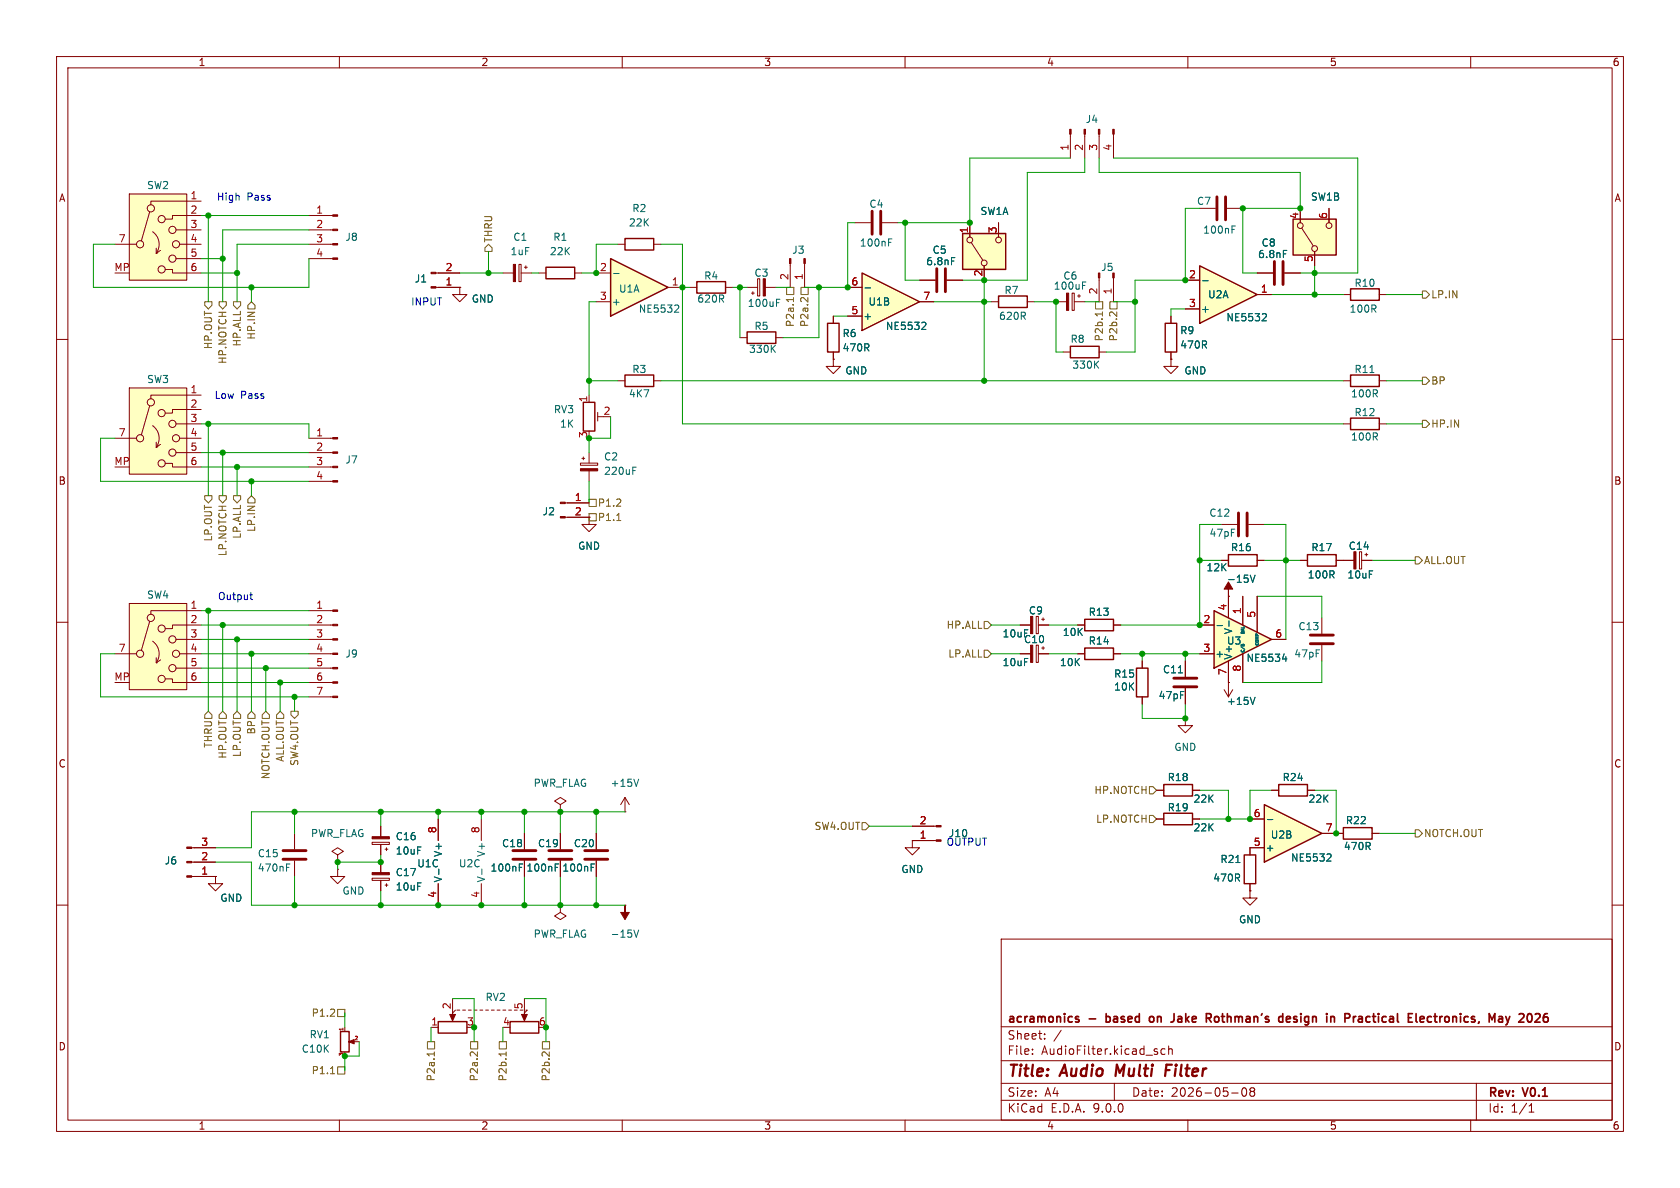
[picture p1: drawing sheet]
<svg xmlns="http://www.w3.org/2000/svg" width="297mm" height="210mm" viewBox="0 0 297 210" stroke-linecap="round" stroke-linejoin="round" font-family="sans-serif">
<g fill="none" stroke="#840000" stroke-width=".18">
<path d="M10 10h277v190h-277zM12 12h273v186h-273zM60 10v2M110 10v2M160 10v2M210 10v2M260 10v2M194.3 49.1v4.2M196.8 49.1v4.2M10 60h2M285 60h2M10 110h2"/>
<path d="M209.5 116.8v2.8M285 110h2M209.5 121.7v2.8M10 160h2M177 166h108v32h-108zM285 160h2M60 198v2M110 198v2M160 198v2M177 194.5h108M177 191.5h108M177 187.5h108"/>
<path d="M177 181.5h108M182.5 186.3v.1M182.5 185.5v.1M184.7 183.6v.1M184.7 182.8v.1M187.6 182.1l-1.3 2M197 191.5v3M204.5 185.4l.1 .1M204.5 185.9l.2 .2-.2 .3M206 185.5l-.5-.1-.3 .3v.4l.2 .2h.6M206.6 185.5l.2-.1 .4 .1v.9M206.6 184.9v1.5"/>
<path d="M210 198v2M217.7 193.2h1.2M219.7 192.4l.2-.1a.81 .81 0 0 1 .6 .6 .81 .81 0 0 1-.3 .8l-.2 .1a.81 .81 0 0 1-.3-1.4zM221.2 192.9l-.2-.2 .2-.4 .5 .1 .1 .2-.3 .3M221.2 192.9l-.2 .3v.5l.2 .1 .5-.1 .1-.2-.1-.4-.2-.2M221.2 192.9h.3M260 198v2M261 191.5v6.5M270.3 196.6h.9M270.3 195.5l.4-.4v1.5"/>
</g>
<path d="M197.5 188.2l-.3 2M206.1 189.2h.7M207.2 188.2h-1l-.2 2" fill="none" stroke="#840000" stroke-width=".4"/>
<g fill="none" stroke="#840000" stroke-width=".3">
<path d="M190.2 179.8h.5M195.6 179.2v1.5M195.7 179.7l-.1 .1M203.9 179.8l-.4-.1-.3 .3v.4l.1 .2 .4 .1 .2-.2M207.6 179.2v1.1M208.4 179.7l-.1 .1M215.2 179.7l-.4 .1-.1 .2 .1 .5 .4 .2M240.6 179.7l.2 .2v.8M251.3 179.7l.4 .1 .1 .2-.7 .2M253.1 179.8l-.5-.1-.3 .3v.4l.2 .2h.6M266.2 179.7l.4 1M266.9 179.7l-.3 1"/>
<path d="M273.3 179.2h.3M273.4 179.8l.3 .2v.4l-.3 .3M190.2 180.1l.5 .2 .1 .2-.2 .2-.5-.1M195.6 180.6l.1 .1M208.4 180.1a.29 .29 0 0 0-.2 .3 .29 .29 0 0 0 .2 .3M227.4 180.2l.7-.2v-.2l-.5-.1-.2 .2 .1 .7h.6M240.8 180.6l-.5 .1M240.8 180l-.5 .1M251.7 180.6l-.4 .1M266.6 180.7l-.2 .3-.2 .2"/>
</g>
<path d="M207.5 119.9h4.1M207.5 121.4h4.1" fill="none" stroke="#840000" stroke-width=".51"/>
<path d="M208.3 118.9h.7" fill="none" stroke="#006464" stroke-width=".18"/>
<g fill="#840000" stroke="#840000" stroke-width=".18">
<path d="M196.7 48.3h.3v.8h-.3z"/>
<path d="M194.2 48.3h.2v.8h-.2z"/>
</g>
<path d="M228.6 38.7h7.6v6.4h-7.6z" fill="#ffffc2"/>
<g fill="none" stroke="#840000" stroke-width=".18">
<path d="M212.1 36.8h2.8M216.9 36.8h2.8M229.9 36.8v2.6M234.9 36.8v2.6M230.1 40.3l2.1 3.1M232.4 44.5v2.5M188 62.2h1.2M194.3 62.2h1.3M110.5 143.5h.1M110.5 141l-.8 1.2M110.5 141l.8 1.2M110.5 141v2.5"/>
<circle cx="229.9" cy="39.9" r=".51"/>
<circle cx="235" cy="39.9" r=".51"/>
<circle cx="232.4" cy="43.9" r=".51"/>
</g>
<path d="M228.6 38.7h7.6v6.4h-7.6zM189.2 61.2h5.1v2h-5.1z" fill="none" stroke="#840000" stroke-width=".25"/>
<path d="M215.1 34.8v4.1M216.7 34.8v4.1" fill="none" stroke="#840000" stroke-width=".51"/>
<path d="M217.8 39.9h.6M217.8 40.6h.4M193.7 64.4l.5 .7M194.2 63.8l-.7 .8M112.9 137.7l-.4 1.3" fill="none" stroke="#006464" stroke-width=".18"/>
<path d="M170.2 41.3h7.6v6.3h-7.6z" fill="#ffffc2"/>
<g fill="none" stroke="#840000" stroke-width=".18">
<path d="M171.4 39.4v2.5M176.5 39.4v2.5M121.9 50.8h1.3M128.3 50.8h1.2M132.1 50.8h1.8M132.8 51.8h.5M133.1 51.6v.5M133.9 49.3h.4v3h-.4zM135.3 50.8h1.9M139.7 46.6v4.2M142.2 46.6v4.2M162.6 49.5h2.8"/>
<path d="M167.4 49.5h2.8M171.7 42.9l2 3.1M174 47v2.5M180.3 115.6h1.9M180.3 110.5h1.9M183.2 114h.4v3.1h-.4zM183.2 109h.4v3h-.4zM183.6 115.6h1.8M183.6 110.5h1.8M184.1 114.6h.6M184.1 109.5h.6M184.4 109.2v.5"/>
<path d="M184.4 114.3v.5M190.5 115.6h1.3M190.5 110.5h1.3M196.8 115.6h1.3M196.8 110.5h1.3M201.9 116.8v1.3M201.9 123.2v1.3M204.5 139.7h1.2M209.5 127v1.3h1.3l-1.3 1.2-1.2-1.2h1.2M209.5 127h.1M210.8 139.7h1.3M77.5 144.8v3.8"/>
<path d="M77.5 156.2v3.8M161.3 148.6v1.3h1.3l-1.3 1.2-1.3-1.2h1.3M161.3 148.6h.1M161.3 148.6h4.2M161.3 146.1h4.2M204.5 144.8h1.2M210.8 144.8h1.3M80 176.5v3.6M80.5 178.6l-.5 .5M80.8 178.6h.5M81.8 178.6h.5M82.8 178.6h.5"/>
<path d="M83.8 178.6h.5M84.8 178.6h.5M85.9 178.6h.5M86.9 178.6h.5M87.9 178.6h.5M88.9 178.6h.5M89.9 178.6h.5M92.7 176.5v3.6M93 178.6h.2l-.5 .5M61 181.6v.6M61 186.1v.6M62.5 184.2h1"/>
<path d="M76.2 181.6h1.3"/>
<circle cx="171.5" cy="42.4" r=".51"/>
<circle cx="174" cy="46.5" r=".51"/>
<circle cx="176.5" cy="42.4" r=".51"/>
</g>
<path d="M123.2 49.8h5.1v2h-5.1zM170.2 41.3h7.6v6.3h-7.6zM191.8 114.6h5v2h-5zM191.8 109.5h5v2h-5zM200.9 118.1h2v5.1h-2zM205.7 138.7h5.1v2h-5.1zM205.7 143.8h5.1v2h-5.1zM60.2 182.3h1.5v3.7h-1.5zM77.5 180.6h5v2h-5zM90.2 180.6h5v2h-5z" fill="none" stroke="#840000" stroke-width=".25"/>
<g fill="#840000" stroke="#840000" stroke-width=".18">
<path d="M182.2 114h.4v3.1h-.4z"/>
<path d="M182.2 109h.4v3h-.4z"/>
<path d="M79.5 179.3h1l-.5 1.2z"/>
<path d="M92.2 179.3h1l-.5 1.2z"/>
<path d="M61.6 184.2l1-.4v.7l-1-.3h.2z"/>
<path d="M165.5 148.5h.9v.2h-.9z"/>
<path d="M165.5 145.9h.9v.3h-.9z"/>
<path d="M142.1 45.7h.3v.9h-.3z"/>
<path d="M139.6 45.7h.2v.9h-.2z"/>
<path d="M134.9 49.3h.4v3h-.4z"/>
</g>
<path d="M137.3 53.5h.4M137.3 52.9h.6M168.2 45.5h.6M77.6 153.6v1" fill="none" stroke="#006464" stroke-width=".18"/>
<path d="M60.6 181.7v.4" fill="none" stroke="#a90000" stroke-width=".18"/>
<path d="M165.6 47.5v4.1M167.1 47.5v4.1" fill="none" stroke="#840000" stroke-width=".51"/>
<path d="M152.4 48.3l10.2 5-10.2 5.1z" fill="#ffffc2"/>
<path d="M132.1 58.7h5.1v2h-5.1zM146.3 57.2h2v5h-2zM152.4 48.3l10.2 5-10.2 5.1z" fill="none" stroke="#840000" stroke-width=".25"/>
<path d="M130.8 59.7h1.3M137.2 59.7h1.2M147.3 55.9v1.3M149.9 55.9h2.5M149.9 50.8h2.5M162.6 53.3h2.5M147.3 63.5v1.3h1.3l-1.3 1.2-1.3-1.2h1.3M147.3 63.5h.1M147.3 62.2v1.3" fill="none" stroke="#840000" stroke-width=".18"/>
<path d="M152.9 50.9h1M163.1 57h.5l.1 .3-.8 .9h.8M136.5 61.6l.6 .7M137.1 61l-.7 .8" fill="none" stroke="#006464" stroke-width=".18"/>
<path d="M212.1 47l10.1 5.1-10.1 5.1z" fill="#ffffc2"/>
<path d="M212.1 47l10.1 5.1-10.1 5.1zM103.1 71.1h2.1v5.1h-2.1z" fill="none" stroke="#840000" stroke-width=".25"/>
<g fill="none" stroke="#840000" stroke-width=".18">
<path d="M54.6 38.1h4.2M54.6 40.6h4.2M54.6 43.2h4.2M54.6 45.7h4.2M77.1 48.3h4.2M77.1 50.8h4.2M81.3 50.8v1.3h1.2l-1.2 1.2-1.3-1.2h1.3M81.3 50.8h.1M209.5 54.6h2.6M209.5 49.5h2.6M222.2 52.1h2.6M222.2 48.3h2.8"/>
<path d="M227.1 48.3h2.8M104.1 69.9v1.2M105.7 72.9v1.5M105.7 73.7h1M102.6 81.9h3.1v.3h-3.1zM102.9 81h.5M103.1 80.8v.5M104.1 91.4v1.3h1.3l-1.3 1.3-1.2-1.3h1.2M104.1 91.4h.1M104.1 80v1.9M104.1 83.2v1.9M54.6 108h4.2"/>
<path d="M54.6 110.5h4.2M54.6 113h4.2M54.6 115.6h4.2M54.6 118.1h4.2M54.6 120.7h4.2M54.6 123.2h4.2M33.9 154.9h4.2M33.9 152.4h4.2M33.9 149.9h4.2M38.1 154.9v1.3h1.3l-1.3 1.3-1.3-1.3h1.3M38.1 154.9h.1M52.1 147.3v2.8"/>
<path d="M52.1 152.1v2.8M59.7 151.1l1-.6-1-.6-1 .6 1 .6v1.3M59.7 152.4h.1M59.7 153.7v1.2h1.3l-1.3 1.3-1.3-1.3h1.3M59.7 153.7h.1"/>
</g>
<path d="M212.6 49.6h1M223.3 55.4l.5 .1 .1 .3-.8 .9h.8M226.9 44.3h.6M111.9 83.2h.4M111.9 82.6h.6M50.7 153.3h.4M50.7 152.7h.6" fill="none" stroke="#006464" stroke-width=".18"/>
<path d="M225.3 46.2v4.1M226.8 46.2v4.1M50 151.9h4.1M50 150.4h4.1" fill="none" stroke="#840000" stroke-width=".51"/>
<g fill="#840000" stroke="#840000" stroke-width=".18">
<path d="M58.8 107.8h.9v.3h-.9z"/>
<path d="M58.8 110.4h.9v.2h-.9z"/>
<path d="M58.8 112.9h.9v.3h-.9z"/>
<path d="M58.8 115.4h.9v.3h-.9z"/>
<path d="M58.8 118h.9v.2h-.9z"/>
<path d="M58.8 120.5h.9v.3h-.9z"/>
<path d="M58.8 123.1h.9v.2h-.9z"/>
<path d="M76.2 50.7h.9v.2h-.9z"/>
<path d="M76.2 48.1h.9v.3h-.9z"/>
<path d="M33 154.8h.9v.3h-.9z"/>
<path d="M33 152.3h.9v.2h-.9z"/>
<path d="M33 149.7h.9v.3h-.9z"/>
<path d="M58.8 38h.9v.2h-.9z"/>
<path d="M58.8 40.5h.9v.3h-.9z"/>
<path d="M58.8 43.1h.9v.2h-.9z"/>
<path d="M58.8 45.6h.9v.2h-.9z"/>
<path d="M102.6 82.9h3.1v.3h-3.1z"/>
</g>
<path d="M107.9 45.7l10.2 5.1-10.2 5.1z" fill="#ffffc2"/>
<path d="M96.5 47.2h5.1v2.1h-5.1zM107.9 45.7l10.2 5.1-10.2 5.1zM110.5 42.2h5.1v2h-5.1zM176.5 52.3h5.1v2.1h-5.1zM238.8 51.1h5v2h-5zM110.5 66.3h5.1v2h-5.1zM226.1 138.7h5v2h-5zM237.5 146.3h5.1v2h-5.1z" fill="none" stroke="#840000" stroke-width=".25"/>
<g fill="none" stroke="#840000" stroke-width=".18">
<path d="M151.1 39.4h2.8M156 39.4h2.7M189.2 23.7v4.2M191.8 23.7v4.2M194.3 23.7v4.2M196.8 23.7v4.2M88.9 48.3h1.9M91.7 46.7h.4v3.1h-.4zM92.1 48.3h1.9M92.7 47.2h.5M93 47v.5M95.2 48.3h1.3"/>
<path d="M101.6 48.3h1.3M105.4 53.3h2.5M105.4 48.3h2.5M109.2 43.2h1.3M115.6 43.2h1.2M118.1 50.8h2.5M175.3 53.3h1.2M181.6 53.3h1.3M186.7 53.3h1.8M189.5 51.8h.4v3.1h-.4zM189.9 53.3h1.9M190.5 52.3h.5"/>
<path d="M190.8 52.1v.5M237.5 52.1h1.3M243.8 52.1h1.3M109.2 67.3h1.3M115.6 67.3h1.2M207 63.5v1.3h1.3l-1.3 1.2-1.3-1.2h1.3M207 63.5h.1M99.9 88.9h4.2M99.9 91.4h4.2M237.5 99.1h1.8M240.3 97.5h.4v3.1h-.4zM240.7 99.1h1.9"/>
<path d="M241.3 98h.5M241.6 97.8v.5M224.8 139.7h1.3M231.1 139.7h1.3M65.8 148.9h3v.4h-3zM65.8 155.2h3v.4h-3zM67.3 146.1v1.8M67.3 149.3v1.8M67.3 152.4v1.9M67.3 155.6v1.9M68.1 150.1h.5M68.1 156.5h.5"/>
<path d="M68.3 149.9v.5M68.3 156.2v.5M85.1 144.8v3.8M85.1 156.2v3.8M92.7 147.3v2.8M92.7 152.1v2.8M99.1 142.2l1-.6-1-.6-1.1 .6 1.1 .6v1.3M99.1 143.5h.1M99.1 147.3v2.8M99.1 152.1v2.8M105.4 147.3v2.8M105.4 152.1v2.8"/>
<path d="M221 157.5v1.3h1.2l-1.2 1.2-1.3-1.2h1.3M221 157.5h.1M236.2 147.3h1.3M242.6 147.3h1.2M99.1 160v1.3l1 .6-1 .7-1.1-.7 1.1-.6M99.1 160h.1M110.5 160h.1"/>
</g>
<g fill="none" stroke="#006464" stroke-width=".18">
<path d="M108.5 48.4h.9M119.5 53.9l.4 .1 .1 .3-.8 .9h.8M157.1 42.8h.4M157.1 42.2h.6M191.4 50.5h.4M191.4 49.9h.6M85.2 153.6v1M91.8 153.3h.4M91.8 152.7h.6M98.2 153.3h.4M98.2 152.7h.6M104.5 153.3h.4"/>
<path d="M104.5 152.7h.6M112.1 164.4l.4 1.3 .4-1.3"/>
</g>
<g fill="#840000" stroke="#840000" stroke-width=".18">
<path d="M110.5 160v1.3h.8l-.8 1.3-.8-1.3h.8z"/>
<path d="M99.1 88.8h.8v.2h-.8z"/>
<path d="M99.1 91.3h.8v.3h-.8z"/>
<path d="M90.8 46.7h.3v3.1h-.3z"/>
<path d="M188.5 51.8h.4v3.1h-.4z"/>
<path d="M189.1 22.9h.3v.8h-.3z"/>
<path d="M191.6 22.9h.3v.8h-.3z"/>
<path d="M194.2 22.9h.2v.8h-.2z"/>
<path d="M196.7 22.9h.3v.8h-.3z"/>
<path d="M65.8 147.9h3v.4h-3z"/>
<path d="M65.8 154.3h3v.3h-3z"/>
<path d="M239.3 97.5h.4v3.1h-.4z"/>
</g>
<path d="M154.2 37.3v4.1M155.7 37.3v4.1M90.7 151.9h4M90.7 150.4h4M97 151.9h4.1M97 150.4h4.1M103.4 151.9h4M103.4 150.4h4" fill="none" stroke="#840000" stroke-width=".51"/>
<path d="M22.9 106.7h10.1v15.2h-10.1z" fill="#ffffc2"/>
<g fill="none" stroke="#840000" stroke-width=".18">
<path d="M20.3 115.6h3.8M22.9 106.7h10.1v15.2h-10.1zM26.5 109.8l-1.5 5.2M27 113.3a2.73 2.73 0 0 1 .6 3.9M27.6 117.2h.1M27.6 116.3v.9M28.4 116.6l-.8 .6M31.1 113h4.5M31.1 118.1h4.5M31.7 115.6h3.9M35.6 108h-8.9v.6M35.6 110.5h-5.1v.6h-1.3"/>
<path d="M29.2 120h1.3v.7h5.1"/>
<circle cx="24.8" cy="115.6" r=".63"/>
<circle cx="26.7" cy="109.2" r=".63"/>
<circle cx="28.6" cy="111.1" r=".63"/>
<circle cx="30.5" cy="118.1" r=".63"/>
<circle cx="30.5" cy="113" r=".63"/>
<circle cx="31.1" cy="115.6" r=".63"/>
<circle cx="28.6" cy="120" r=".63"/>
</g>
<path d="M22.9 34.3h10.1v15.2h-10.1z" fill="#ffffc2"/>
<g fill="none" stroke="#840000" stroke-width=".18">
<path d="M22.9 34.3h10.1v15.2h-10.1zM26.5 37.4l-1.5 5.2M35.6 35.6h-8.9v.6M35.6 38.1h-5.1v.6h-1.3M20.3 43.2h3.8M27 41a2.73 2.73 0 0 1 .6 3.8M27.6 44.8h.1M27.6 43.9v.9M28.4 44.3l-.8 .5M29.2 47.6h1.3v.7h5.1M31.1 40.6h4.5M31.1 45.7h4.5"/>
<path d="M31.7 43.2h3.9"/>
<circle cx="26.7" cy="36.8" r=".63"/>
<circle cx="28.6" cy="38.7" r=".63"/>
<circle cx="24.8" cy="43.2" r=".63"/>
<circle cx="28.6" cy="47.6" r=".63"/>
<circle cx="30.5" cy="45.7" r=".63"/>
<circle cx="30.5" cy="40.6" r=".63"/>
<circle cx="31.1" cy="43.2" r=".63"/>
</g>
<path d="M223.5 142.2l10.2 5.1-10.2 5.1z" fill="#ffffc2"/>
<path d="M238.8 73.9h5v2h-5zM231.1 98h5.1v2.1h-5.1zM223.5 142.2l10.2 5.1-10.2 5.1z" fill="none" stroke="#840000" stroke-width=".25"/>
<path d="M237.5 74.9h1.3M243.8 74.9h1.3M229.9 99.1h1.2M236.2 99.1h1.3M221 149.9h2.5M221 144.8h2.5M233.7 147.3h2.5" fill="none" stroke="#840000" stroke-width=".18"/>
<path d="M224 144.9h1M234.8 150.9l.4 .1 .1 .3-.8 .9h.8" fill="none" stroke="#006464" stroke-width=".18"/>
<path d="M22.9 68.6h10.1v15.2h-10.1z" fill="#ffffc2"/>
<g fill="none" stroke="#840000" stroke-width=".18">
<path d="M20.3 77.5h3.8M22.9 68.6h10.1v15.2h-10.1zM26.5 71.7l-1.5 5.2M27 75.2a2.73 2.73 0 0 1 .6 3.9M27.6 79.1h.1M27.6 78.2v.9M28.4 78.5l-.8 .6M31.1 74.9h4.5M31.7 77.5h3.9M35.6 69.9h-8.9v.6M35.6 72.4h-5.1v.6h-1.3M29.2 81.9h1.3v.7h5.1"/>
<path d="M31.1 80h4.5M217.2 105.4h.1"/>
<circle cx="24.8" cy="77.5" r=".63"/>
<circle cx="26.7" cy="71.1" r=".63"/>
<circle cx="28.6" cy="73" r=".63"/>
<circle cx="30.5" cy="74.9" r=".63"/>
<circle cx="31.1" cy="77.5" r=".63"/>
<circle cx="28.6" cy="81.9" r=".63"/>
<circle cx="30.5" cy="80" r=".63"/>
</g>
<path d="M217.2 102.9l.7 1.2h-.7v1.3v-1.3h-.8z" fill="#840000" stroke="#840000" stroke-width=".18"/>
<path d="M221 101.7l.5 1.2 .4-1.2" fill="none" stroke="#006464" stroke-width=".18"/>
<path d="M214.6 108l10.2 5-10.2 5.1z" fill="#ffffc2"/>
<path d="M206 57.2h2v5h-2zM238.8 66.3h5v2h-5zM217.2 98h5v2.1h-5zM214.6 108l10.2 5-10.2 5.1zM220 151.1h2v5.1h-2z" fill="none" stroke="#840000" stroke-width=".25"/>
<g fill="none" stroke="#840000" stroke-width=".18">
<path d="M171.4 39.4v2.5M176.5 39.4v2.5M229.9 36.8v2.6M234.9 36.8v2.6M77.5 48.3h3.8M77.5 50.8h3.8M81.3 50.8h.1M147.3 55.9v1.3M149.9 55.9h2.5M149.9 50.8h2.5M162.6 49.5h2.8M162.6 53.3h2.5"/>
<path d="M167.4 49.5h2.8M174 47v2.5M207 55.9v1.3M209.5 54.6h2.6M209.5 49.5h2.6M222.2 48.3h2.8M222.2 52.1h2.6M227.1 48.3h2.8M232.4 44.5v2.5M54.6 77.5h4.2M147.3 63.5h.1M147.3 62.2v1.3"/>
<path d="M207 63.5h.1M207 62.2v1.3M237.5 67.3h1.3M243.8 67.3h1.3M54.6 80h4.2M54.6 82.6h4.2M54.6 85.1h4.2M100.3 88.9h3.8M100.3 91.4h3.8M104.1 91.4h.1M215.9 99.1h1.3M215.9 92.7h2.8"/>
<path d="M220.7 92.7h2.8M222.2 99.1h1.3M229.9 99.1h1.2M236.2 99.1h3.1M240.7 99.1h1.9M180.3 115.6h1.9M180.3 110.5h1.9M183.6 115.6h1.8M183.6 110.5h1.8M190.5 115.6h1.3M190.5 110.5h1.3M196.8 115.6h1.3"/>
<path d="M196.8 110.5h1.3M201.9 116.8v1.3M209.5 116.8v2.8M212.1 115.6h2.5M212.1 110.5h2.5M217.2 105.4h.1M217.2 105.4v3.8M217.2 116.8v6.4M219.7 105.4v5.1M219.7 115.6v5.1M222.2 105.4v6.4M224.8 113h2.5"/>
<path d="M233.7 109.2v2.8M233.7 114v2.8M201.9 123.2v1.3M204.5 139.7h1.2M209.5 121.7v2.8M210.8 139.7h1.3M216.4 121.9l.8 1.3M217.2 120.7h.1M217.9 121.9l-.7 1.3M224.8 139.7h1.3M231.1 139.7h1.3M34.3 149.9h3.8"/>
<path d="M34.3 154.9h3.8M34.3 152.4h3.8M38.1 154.9h.1M67.3 146.1v1.8M67.3 149.3v1.8M67.3 152.4v1.9M67.3 155.6v1.9M77.5 144.8v3.8M77.5 156.2v3.8M92.7 147.3v2.8M92.7 152.1v2.8M99.1 147.3v2.8"/>
<path d="M99.1 152.1v2.8M105.4 147.3v2.8M105.4 152.1v2.8M161.3 148.6h.1M161.3 148.6h3.8M161.3 146.1h3.8M204.5 144.8h1.2M210.8 144.8h1.3M221 157.5h.1M221 156.2v1.3M221 144.8h2.5M223.5 149.9h-2.5v1.2"/>
<path d="M233.7 147.3h3.8M242.6 147.3h1.2"/>
</g>
<g fill="none" stroke="#006464" stroke-width=".18">
<path d="M152.9 50.9h1M163.1 57h.5l.1 .3-.8 .9h.8M168.2 45.5h.6M212.6 49.6h1M223.3 55.4l.5 .1 .1 .3-.8 .9h.8M226.9 44.3h.6M242.2 65.9h.7M208.3 118.9h.7M215.2 110.6h.9M217.3 109.7v1M219.4 114.4l.7 .4M219.4 111h.5"/>
<path d="M219.5 111.7l-.1 .3h.5M219.6 113.9l.1 .1M219.7 114l.2-.1v.3M219.7 114v.2M219.9 111.2l-.5 .1 .5 .2M221 101.7l.5 1.2 .4-1.2M226.7 116.5h.8M227.3 116.1v.8M221.9 123.3l-.4 1.2M77.6 153.6v1M91.8 153.3h.4M91.8 152.7h.6"/>
<path d="M98.2 153.3h.4M98.2 152.7h.6M104.5 153.3h.4M104.5 152.7h.6M218.5 152.5h.7M224 144.9h1M234.8 150.9l.4 .1 .1 .3-.8 .9h.8"/>
</g>
<g fill="#840000" stroke="#840000" stroke-width=".18">
<path d="M58.8 77.3h.9v.3h-.9z"/>
<path d="M58.8 79.9h.9v.2h-.9z"/>
<path d="M58.8 82.4h.9v.3h-.9z"/>
<path d="M58.8 85h.9v.2h-.9z"/>
</g>
<path d="M218.9 90.7v4M220.5 90.7v4M231.6 113.8h4.1M231.6 112.3h4.1" fill="none" stroke="#840000" stroke-width=".51"/>
<g fill="none" stroke="#725600" stroke-width=".18">
<path d="M36.2 53.3h1.3v.7l-.7 .6-.6-.6zM38.7 53.3h1.3v.7l-.6 .6-.7-.6zM41.3 53.3h1.2v.7l-.6 .6-.6-.6zM44.4 53.3l.7 .7v.6h-1.3v-.6zM85.7 43.8l.7-.6 .6 .6v.7h-1.3zM139.1 50.8h1.2v1.3h-1.2zM140.3 52.6v.7M140.3 53h-1.3l.2 .1M141.6 50.8h1.3v1.3h-1.3zM142.8 52.6v.8l-.7-.7-.3-.1-.3 .2M193.7 53.3h1.2v1.3h-1.2zM194.9 55.1v.8"/>
<path d="M194.9 55.5h-1.3l.2 .1M196.2 53.3h1.3v1.3h-1.3zM197.4 55.1v.8l-.7-.7-.3-.1-.2 .3M251.5 51.4h.6l.6 .7-.6 .6h-.6zM251.5 66.7h.6l.6 .6-.6 .6h-.6zM251.5 74.3h.6l.6 .6-.6 .7h-.6zM36.2 87.6h1.3v.7l-.7 .6-.6-.6zM38.7 87.6h1.3v.7l-.6 .6-.7-.6zM41.3 87.6h1.2v.7l-.6 .6-.6-.6zM44.4 87.6l.7 .7v.6h-1.3v-.6zM104.1 90.8h1.3v1.3h-1.3zM104.1 88.3h1.3v1.2h-1.3z"/>
<path d="M109 92h.8M250.2 98.4h.6l.7 .7-.7 .6h-.6zM174 109.9h.6l.7 .6-.7 .6h-.6zM174 114.9h.6l.7 .7-.7 .6h-.6zM36.8 125.7l.7 .7v.6h-1.3v-.6zM39.4 125.7l.6 .7v.6h-1.3v-.6zM41.9 125.7l.6 .7v.6h-1.2v-.6zM44.4 125.7l.7 .7v.6h-1.3v-.6zM47 125.7l.6 .7v.6h-1.2v-.6zM49.5 125.7l.7 .7v.6h-1.3v-.6zM51.4 125.7h1.3v.7l-.6 .6-.7-.6zM203.2 139.1h.6l.7 .6-.7 .6h-.6z"/>
<path d="M152.4 145.4h.6l.7 .7-.7 .6h-.6zM203.2 144.1h.6l.7 .7-.7 .6h-.6zM250.2 146.7h.6l.7 .6-.7 .7h-.6zM59.7 178.4h1.3v1.3h-1.3zM58.4 189.8h.8M59.7 188.6h1.3v1.3h-1.3zM75.6 184.2h1.2v1.2h-1.2zM76.8 186v.7M76.8 186.3h-1.3l.2 .1M83.2 184.2h1.3v1.2h-1.3zM84.4 186v.7l-.7-.7h-.3l-.3 .2M88.3 184.2h1.2v1.2h-1.2z"/>
<path d="M89.5 186.3h-1.3l.2 .1M89.5 186v.7M95.9 184.2h1.3v1.2h-1.3zM97.1 186v.7l-.7-.7h-.3l-.3 .2"/>
</g>
<g fill="none" stroke="#009600" stroke-width=".18">
<path d="M35.6 38.1h19M36.8 38.1v15.2M151.1 39.4h-1.2v11.4h-7.7M160 39.4v10.1h2.6M189.2 27.9h-17.8v11.5h-12.7M191.8 27.9v2.6h-10.2v19h-11.4M194.3 27.9v2.6h35.6v6.3h-10.2v11.5h2.5M196.8 27.9h43.2v20.4h-10.1M212.1 36.8h-2.6v12.7h-8.8v12.7h-5.1M20.3 43.2h-3.8v7.6h38.1v-5.1M35.6 48.3h6.3M35.6 45.7h3.8"/>
<path d="M44.4 50.8v2.5M54.6 43.2h-12.7v10.1M54.6 40.6h-15.2v12.7M81.3 48.3h7.6M86.4 44.5v3.8M94 48.3h1.2M105.4 53.3h-1.3v16.6M109.2 43.2h-3.8v5.1h-2.5M116.8 43.2h3.8v31.7h116.9M120.6 50.8h1.3M129.5 50.8h2.6M130.8 50.8v8.9"/>
<path d="M137.2 50.8h2.5M144.8 50.8v8.9h-6.4M147.3 55.9h2.6M165.1 53.3h10.2M174 49.5v17.8M182.9 53.3h3.8v8.9h1.3M191.8 53.3h2.5M196.8 53.3h3.9M209.5 54.6h-2.5v1.3M224.8 52.1h12.7M232.4 47v5.1M245.1 52.1h6.4"/>
<path d="M20.3 77.5h-2.5v7.6h36.8M35.6 74.9h19v2.6M36.8 74.9v12.7M104.1 67.3h5.1M107.9 73.7v3.8h-3.8v2.5M116.8 67.3h120.7M245.1 74.9h6.4M245.1 67.3h6.4M35.6 82.6h19M35.6 80h19M39.4 80v7.6M41.9 82.6v5"/>
<path d="M44.4 85.1v2.5M104.1 85.1v3.8M212.1 99.1h3.8M215.9 92.7h-3.8v17.8h-14M223.5 92.7h3.8v20.3M223.5 99.1h6.4M242.6 99.1h7.6M20.3 115.6h-2.5v7.6h36.8M35.6 118.1h19M35.6 115.6h19M35.6 110.5h19M35.6 108h19"/>
<path d="M35.6 113h19M36.8 108v17.7M39.4 110.5v15.2M41.9 113v12.7M44.4 115.6v10.1M47 118.1v7.6M175.3 115.6h5M175.3 110.5h5M185.4 115.6h5.1M185.4 110.5h5.1M198.1 115.6h14M201.9 115.6v1.2"/>
<path d="M209.5 115.6v1.2M222.2 105.4h11.5v3.8M233.7 116.8v3.9h-14M35.6 120.7h19M49.5 120.7v5M52.1 123.2v2.5M201.9 124.5v2.5h7.6v-2.5M212.1 139.7h5.1v5.1M224.8 139.7h-3.8v5.1h-8.9M232.4 139.7h3.8v7.6M38.1 152.4h6.3v7.6h66.1M52.1 143.5v3.8"/>
<path d="M52.1 154.9v5.1M67.3 143.5v2.6M67.3 151.1v1.3h-7.6v1.3M67.3 157.5v2.5M77.5 143.5v1.3M85.1 143.5v1.3M92.7 143.5v3.8M92.7 154.9v5.1M99.1 143.5v3.8M99.1 154.9v5.1M105.4 143.5v3.8M105.4 154.9v5.1"/>
<path d="M110.5 143.5h-66.1v6.4h-6.3M153.7 146.1h7.6M243.8 147.3h6.4M61 179.1v2.5M80 176.5h3.8v7.7M92.7 176.5h3.8v7.7M63.5 184.2v2.5h-2.5v2.5M76.2 181.6v2.6M88.9 181.6v2.6"/>
</g>
<path d="M44.2 105.1h.4M44.3 104.7v1.1l.3 .2" fill="none" stroke="#0000c2" stroke-width=".18"/>
<g fill="#009600" stroke="#009600" stroke-width=".18">
<circle cx="217.2" cy="144.8" r=".46"/>
<circle cx="221" cy="144.8" r=".46"/>
<circle cx="236.2" cy="147.3" r=".46"/>
<circle cx="227.3" cy="99.1" r=".46"/>
<circle cx="209.5" cy="49.5" r=".46"/>
<circle cx="232.4" cy="48.3" r=".46"/>
<circle cx="232.4" cy="52.1" r=".46"/>
<circle cx="130.8" cy="50.8" r=".46"/>
<circle cx="144.8" cy="50.8" r=".46"/>
<circle cx="149.9" cy="50.8" r=".46"/>
<circle cx="120.6" cy="50.8" r=".46"/>
<circle cx="209.5" cy="127" r=".46"/>
<circle cx="209.5" cy="115.6" r=".46"/>
<circle cx="201.9" cy="115.6" r=".46"/>
<circle cx="212.1" cy="99.1" r=".46"/>
<circle cx="212.1" cy="110.5" r=".46"/>
<circle cx="174" cy="49.5" r=".46"/>
<circle cx="229.9" cy="36.8" r=".46"/>
<circle cx="219.7" cy="36.8" r=".46"/>
<circle cx="200.7" cy="53.3" r=".46"/>
<circle cx="174" cy="67.3" r=".46"/>
<circle cx="171.4" cy="39.4" r=".46"/>
<circle cx="160" cy="39.4" r=".46"/>
<circle cx="186.7" cy="53.3" r=".46"/>
<circle cx="174" cy="53.3" r=".46"/>
<circle cx="104.1" cy="67.3" r=".46"/>
<circle cx="105.4" cy="48.3" r=".46"/>
<circle cx="104.1" cy="77.5" r=".46"/>
<circle cx="39.4" cy="45.7" r=".46"/>
<circle cx="41.9" cy="48.3" r=".46"/>
<circle cx="86.4" cy="48.3" r=".46"/>
<circle cx="44.4" cy="50.8" r=".46"/>
<circle cx="36.8" cy="38.1" r=".46"/>
<circle cx="52.1" cy="160" r=".46"/>
<circle cx="67.3" cy="152.4" r=".46"/>
<circle cx="67.3" cy="143.5" r=".46"/>
<circle cx="52.1" cy="143.5" r=".46"/>
<circle cx="59.7" cy="152.4" r=".46"/>
<circle cx="105.4" cy="160" r=".46"/>
<circle cx="92.7" cy="143.5" r=".46"/>
<circle cx="85.1" cy="143.5" r=".46"/>
<circle cx="77.5" cy="143.5" r=".46"/>
<circle cx="99.1" cy="160" r=".46"/>
<circle cx="92.7" cy="160" r=".46"/>
<circle cx="99.1" cy="143.5" r=".46"/>
<circle cx="77.5" cy="160" r=".46"/>
<circle cx="67.3" cy="160" r=".46"/>
<circle cx="105.4" cy="143.5" r=".46"/>
<circle cx="85.1" cy="160" r=".46"/>
<circle cx="96.5" cy="181.6" r=".46"/>
<circle cx="83.8" cy="181.6" r=".46"/>
<circle cx="61" cy="186.7" r=".46"/>
<circle cx="47" cy="118.1" r=".46"/>
<circle cx="49.5" cy="120.7" r=".46"/>
<circle cx="36.8" cy="108" r=".46"/>
<circle cx="41.9" cy="113" r=".46"/>
<circle cx="39.4" cy="110.5" r=".46"/>
<circle cx="44.4" cy="115.6" r=".46"/>
<circle cx="52.1" cy="123.2" r=".46"/>
<circle cx="39.4" cy="80" r=".46"/>
<circle cx="41.9" cy="82.6" r=".46"/>
<circle cx="44.4" cy="85.1" r=".46"/>
<circle cx="36.8" cy="74.9" r=".46"/>
</g>
<g font-size="2.8" fill="#840000">
<text x="178" y="190.9">Title:</text>
<text x="187.7" y="190.9">Audio</text>
<text x="198.1" y="190.9">Multi</text>
<text x="207.6" y="190.9">Filter</text>
</g>
<g font-size="2.1" fill="#840000">
<text x="178" y="184">Sheet:</text>
<text x="178" y="181.2">acramonics</text>
<text x="192.6" y="181.2">-</text>
<text x="196.2" y="181.2">based</text>
<text x="204.5" y="181.2">on</text>
<text x="209" y="181.2">Jake</text>
<text x="215.7" y="181.2">Rothman's</text>
<text x="229.2" y="181.2">design</text>
<text x="238.2" y="181.2">in</text>
<text x="242" y="181.2">Practical</text>
<text x="253.8" y="181.2">Electronics,</text>
<text x="268.7" y="181.2">May</text>
<text x="178" y="186.7">File:</text>
<text x="184.1" y="186.7">AudioFilter.kicad_sch</text>
<text x="178" y="196.9">KiCad</text>
<text x="178" y="194.1">Size:</text>
<text x="184.7" y="194.1">A4</text>
<text x="185.7" y="196.9">E.D.A.</text>
<text x="193.3" y="196.9">9.0.0</text>
<text x="200" y="194.1">Date:</text>
<text x="207" y="194.1">2026-05-08</text>
<text x="263" y="194.3">Rev:</text>
<text x="263" y="196.9">Id:</text>
<text x="267.1" y="196.9">1/1</text>
<text x="269.4" y="194.3">V0.1</text>
</g>
<g font-size="1.8" fill="#840000">
<text x="35" y="11.9">1</text>
<text x="85" y="11.9">2</text>
<text x="135" y="11.9">3</text>
<text x="185" y="11.9">4</text>
<text x="235" y="11.9">5</text>
<text x="285" y="11.9">6</text>
<text x="10.3" y="35.9">A</text>
<text x="285.3" y="35.9">A</text>
<text x="10.3" y="85.9">B</text>
<text x="285.3" y="85.9">B</text>
<text x="10.3" y="135.9">C</text>
<text x="285.3" y="135.9">C</text>
<text x="10.3" y="185.9">D</text>
<text x="285.3" y="185.9">D</text>
<text x="35" y="199.9">1</text>
<text x="85" y="199.9">2</text>
<text x="135" y="199.9">3</text>
<text x="185" y="199.9">4</text>
<text x="235" y="199.9">5</text>
<text x="285" y="199.9">6</text>
</g>
<g font-size="1.8" fill="#006464">
<text x="191.8" y="21.9">J4</text>
<text x="25.9" y="33.6">SW2</text>
<text x="231.7" y="35.7">SW1B</text>
<text x="111.1" y="40.2">22K</text>
<text x="111.7" y="37.7">R2</text>
<text x="153.6" y="36.9">C4</text>
<text x="173.2" y="38.2">SW1A</text>
<text x="211.5" y="36.4">C7</text>
<text x="212.6" y="41.5">100nF</text>
<text x="61" y="42.8">J8</text>
<text x="90.2" y="45.3">1uF</text>
<text x="90.6" y="42.8">C1</text>
<text x="97.1" y="45.3">22K</text>
<text x="97.7" y="42.8">R1</text>
<text x="140" y="45.1">J3</text>
<text x="151.9" y="43.8">100nF</text>
<text x="163.6" y="47.1">6.8nF</text>
<text x="164.8" y="45.1">C5</text>
<text x="222.3" y="45.8">6.8nF</text>
<text x="222.9" y="43.8">C8</text>
<text x="73.2" y="50.1">J1</text>
<text x="83.3" y="53.7">GND</text>
<text x="109.3" y="51.9">U1A</text>
<text x="123.2" y="53.7">620R</text>
<text x="124.4" y="49.6">R4</text>
<text x="133.3" y="49.1">C3</text>
<text x="177.5" y="52.2">R7</text>
<text x="186.2" y="51.4">100uF</text>
<text x="187.9" y="49.6">C6</text>
<text x="194.6" y="48.1">J5</text>
<text x="213.5" y="52.9">U2A</text>
<text x="239.4" y="50.9">R10</text>
<text x="108.1" y="54.2">+</text>
<text x="112.8" y="55.5">NE5532</text>
<text x="132.1" y="54.5">100uF</text>
<text x="133.3" y="58.5">R5</text>
<text x="148.9" y="59.8">R6</text>
<text x="152.5" y="56.7">+</text>
<text x="153.4" y="54.2">U1B</text>
<text x="156.5" y="58.5">NE5532</text>
<text x="176.5" y="56.7">620R</text>
<text x="208.5" y="59.3">R9</text>
<text x="212.2" y="55.5">+</text>
<text x="216.7" y="57">NE5532</text>
<text x="238.5" y="55.5">100R</text>
<text x="132.3" y="62.6">330K</text>
<text x="148.9" y="62.3">470R</text>
<text x="189.2" y="60.8">R8</text>
<text x="189.5" y="65.4">330K</text>
<text x="208.5" y="61.8">470R</text>
<text x="25.9" y="67.9">SW3</text>
<text x="111.1" y="70.5">4K7</text>
<text x="111.7" y="66.1">R3</text>
<text x="149.3" y="66.4">GND</text>
<text x="209.3" y="66.4">GND</text>
<text x="238.7" y="70.5">100R</text>
<text x="239.4" y="66.1">R11</text>
<text x="97.8" y="73.3">RV3</text>
<text x="98.9" y="75.8">1K</text>
<text x="239.4" y="73.8">R12</text>
<text x="61" y="82.1">J7</text>
<text x="106.7" y="81.6">C2</text>
<text x="238.7" y="78.1">100R</text>
<text x="106.7" y="84.1">220uF</text>
<text x="95.8" y="91.3">J2</text>
<text x="213.7" y="91.5">C12</text>
<text x="213.7" y="95.1">47pF</text>
<text x="102.1" y="97.4">GND</text>
<text x="213.2" y="101.2">12K</text>
<text x="217.5" y="97.6">R16</text>
<text x="231.7" y="97.6">R17</text>
<text x="238.3" y="97.4">C14</text>
<text x="25.9" y="106">SW4</text>
<text x="216.8" y="103.2">-15V</text>
<text x="231.1" y="102.5">100R</text>
<text x="238.1" y="102.5">10uF</text>
<text x="177.1" y="112.9">10uF</text>
<text x="180.9" y="113.9">C10</text>
<text x="181.8" y="108.8">C9</text>
<text x="187.8" y="112.6">10K</text>
<text x="192.4" y="109.1">R13</text>
<text x="218" y="112.2" transform="rotate(-90 218 112.2)">V-</text>
<text x="229.4" y="111.6">C13</text>
<text x="61" y="116.4">J9</text>
<text x="177.1" y="118">10uF</text>
<text x="187.3" y="118">10K</text>
<text x="192.4" y="114.1">R14</text>
<text x="196.9" y="120">R15</text>
<text x="205.5" y="119.2">C11</text>
<text x="214.8" y="116.4">+</text>
<text x="216.8" y="114.1">U3</text>
<text x="218" y="116.7" transform="rotate(-90 218 116.7)">V+</text>
<text x="220.3" y="117.2">NE5534</text>
<text x="228.7" y="116.4">47pF</text>
<text x="196.9" y="122.3">10K</text>
<text x="204.7" y="123.8">47pF</text>
<text x="216.8" y="124.8">+15V</text>
<text x="207.5" y="132.9">GND</text>
<text x="94.2" y="139.3">PWR_FLAG</text>
<text x="107.8" y="139.3">+15V</text>
<text x="206.3" y="143.6">R19</text>
<text x="206.3" y="138.3">R18</text>
<text x="210.9" y="142.1">22K</text>
<text x="226.7" y="138.3">R24</text>
<text x="231.2" y="142.1">22K</text>
<text x="54.9" y="148.2">PWR_FLAG</text>
<text x="69.9" y="148.7">C16</text>
<text x="88.7" y="150">C18</text>
<text x="95" y="150">C19</text>
<text x="101.4" y="150">C20</text>
<text x="167.6" y="148.2">J10</text>
<text x="210.9" y="147.2">22K</text>
<text x="224.6" y="148.4">U2B</text>
<text x="237.8" y="145.9">R22</text>
<text x="29" y="153">J6</text>
<text x="45.5" y="154.3">470nF</text>
<text x="45.5" y="151.7">C15</text>
<text x="69.9" y="151.3">10uF</text>
<text x="69.9" y="155.1">C17</text>
<text x="73.7" y="153.5">U1C</text>
<text x="78.3" y="151.6" transform="rotate(-90 78.3 151.6)">V+</text>
<text x="81" y="153.5">U2C</text>
<text x="86" y="151.6" transform="rotate(-90 86 151.6)">V+</text>
<text x="86.6" y="154.3">100nF</text>
<text x="93" y="154.3">100nF</text>
<text x="99.3" y="154.3">100nF</text>
<text x="159.3" y="154.5">GND</text>
<text x="215.7" y="152.8">R21</text>
<text x="223.6" y="150.7">+</text>
<text x="228.1" y="152.5">NE5532</text>
<text x="237.5" y="150.5">470R</text>
<text x="38.9" y="159.6">GND</text>
<text x="60.4" y="158.3">GND</text>
<text x="69.9" y="157.6">10uF</text>
<text x="78.3" y="156.1" transform="rotate(-90 78.3 156.1)">V-</text>
<text x="86" y="156.1" transform="rotate(-90 86 156.1)">V-</text>
<text x="214.4" y="156.1">470R</text>
<text x="94.2" y="166">PWR_FLAG</text>
<text x="107.8" y="166">-15V</text>
<text x="218.9" y="163.4">GND</text>
<text x="85.7" y="177.1">RV2</text>
<text x="54.6" y="183.7">RV1</text>
<text x="53.2" y="186.3">C10K</text>
</g>
<g font-size="1.8" fill="#a90000">
<text x="189" y="26.7" transform="rotate(-90 189 26.7)">1</text>
<text x="191.5" y="26.7" transform="rotate(-90 191.5 26.7)">2</text>
<text x="194.1" y="26.7" transform="rotate(-90 194.1 26.7)">3</text>
<text x="196.6" y="26.7" transform="rotate(-90 196.6 26.7)">4</text>
<text x="33.6" y="35.3">1</text>
<text x="33.6" y="37.8">2</text>
<text x="33.6" y="40.4">3</text>
<text x="55.8" y="37.8">1</text>
<text x="55.8" y="40.4">2</text>
<text x="171.2" y="41.3" transform="rotate(-90 171.2 41.3)">1</text>
<text x="176.3" y="41.3" transform="rotate(-90 176.3 41.3)">3</text>
<text x="229.6" y="38.8" transform="rotate(-90 229.6 38.8)">4</text>
<text x="234.7" y="38.8" transform="rotate(-90 234.7 38.8)">6</text>
<text x="20.9" y="42.9">7</text>
<text x="33.6" y="42.9">4</text>
<text x="33.6" y="45.5">5</text>
<text x="55.8" y="42.9">3</text>
<text x="55.8" y="45.5">4</text>
<text x="232.2" y="46.4" transform="rotate(-90 232.2 46.4)">5</text>
<text x="20.1" y="48">MP</text>
<text x="33.6" y="48">6</text>
<text x="78.7" y="50.5">1</text>
<text x="78.7" y="48">2</text>
<text x="106" y="53.1">3</text>
<text x="106" y="48">2</text>
<text x="118.7" y="50.5">1</text>
<text x="139.4" y="49.6" transform="rotate(-90 139.4 49.6)">2</text>
<text x="142" y="49.6" transform="rotate(-90 142 49.6)">1</text>
<text x="150.4" y="50.5">6</text>
<text x="163.1" y="53.1">7</text>
<text x="173.7" y="49" transform="rotate(-90 173.7 49)">2</text>
<text x="194.1" y="52.1" transform="rotate(-90 194.1 52.1)">2</text>
<text x="196.6" y="52.1" transform="rotate(-90 196.6 52.1)">1</text>
<text x="210.1" y="49.3">2</text>
<text x="222.8" y="51.8">1</text>
<text x="150.4" y="55.6">5</text>
<text x="210.1" y="54.4">3</text>
<text x="33.6" y="69.6">1</text>
<text x="103.9" y="71.2" transform="rotate(-90 103.9 71.2)">1</text>
<text x="20.9" y="77.2">7</text>
<text x="33.6" y="72.1">2</text>
<text x="33.6" y="74.7">3</text>
<text x="33.6" y="77.2">4</text>
<text x="55.8" y="77.2">1</text>
<text x="103.9" y="77.5" transform="rotate(-90 103.9 77.5)">3</text>
<text x="106.6" y="73.4">2</text>
<text x="20.1" y="82.3">MP</text>
<text x="33.6" y="79.8">5</text>
<text x="33.6" y="82.3">6</text>
<text x="55.8" y="79.8">2</text>
<text x="55.8" y="82.3">3</text>
<text x="55.8" y="84.8">4</text>
<text x="101.5" y="88.6">1</text>
<text x="101.5" y="91.2">2</text>
<text x="33.6" y="107.7">1</text>
<text x="55.8" y="107.7">1</text>
<text x="33.6" y="110.2">2</text>
<text x="33.6" y="112.8">3</text>
<text x="55.8" y="110.2">2</text>
<text x="55.8" y="112.8">3</text>
<text x="212.7" y="110.2">2</text>
<text x="216.9" y="108" transform="rotate(-90 216.9 108)">4</text>
<text x="219.5" y="108.7" transform="rotate(-90 219.5 108.7)">1</text>
<text x="222" y="109.3" transform="rotate(-90 222 109.3)">5</text>
<text x="225.4" y="112.8">6</text>
<text x="20.9" y="115.3">7</text>
<text x="33.6" y="115.3">4</text>
<text x="33.6" y="117.9">5</text>
<text x="55.8" y="115.3">4</text>
<text x="55.8" y="117.9">5</text>
<text x="212.7" y="115.3">3</text>
<text x="216.9" y="119.5" transform="rotate(-90 216.9 119.5)">7</text>
<text x="219.5" y="118.8" transform="rotate(-90 219.5 118.8)">8</text>
<text x="20.1" y="120.4">MP</text>
<text x="33.6" y="120.4">6</text>
<text x="55.8" y="120.4">6</text>
<text x="55.8" y="122.9">7</text>
<text x="35.5" y="149.6">3</text>
<text x="77.2" y="147.4" transform="rotate(-90 77.2 147.4)">8</text>
<text x="84.8" y="147.4" transform="rotate(-90 84.8 147.4)">8</text>
<text x="162.5" y="148.3">1</text>
<text x="162.5" y="145.8">2</text>
<text x="221.5" y="149.6">5</text>
<text x="221.5" y="144.5">6</text>
<text x="234.2" y="147.1">7</text>
<text x="35.5" y="154.7">1</text>
<text x="35.5" y="152.1">2</text>
<text x="77.2" y="158.8" transform="rotate(-90 77.2 158.8)">4</text>
<text x="84.8" y="158.8" transform="rotate(-90 84.8 158.8)">4</text>
<text x="79.8" y="178.5" transform="rotate(-90 79.8 178.5)">2</text>
<text x="92.5" y="178.5" transform="rotate(-90 92.5 178.5)">5</text>
<text x="76.1" y="181.4">1</text>
<text x="82.5" y="181.4">3</text>
<text x="88.8" y="181.4">4</text>
<text x="95.2" y="181.4">6</text>
</g>
<g font-size="1.8" fill="#0000c2">
<text x="38.2" y="35.7">High</text>
<text x="43.6" y="35.7">Pass</text>
<text x="72.6" y="54.2">INPUT</text>
<text x="37.8" y="70.7">Low</text>
<text x="42.5" y="70.7">Pass</text>
<text x="38.4" y="106.3">Output</text>
<text x="167.2" y="149.7">OUTPUT</text>
</g>
<g font-size="1.8" fill="#725600">
<text x="87.2" y="43" transform="rotate(-90 87.2 43)">THRU</text>
<text x="252.9" y="52.9">LP.IN</text>
<text x="140.6" y="57.9" transform="rotate(-90 140.6 57.9)">P2a.1</text>
<text x="143.1" y="57.9" transform="rotate(-90 143.1 57.9)">P2a.2</text>
<text x="37.7" y="61.8" transform="rotate(-90 37.7 61.8)">HP.OUT</text>
<text x="40.2" y="64.4" transform="rotate(-90 40.2 64.4)">HP.NOTCH</text>
<text x="42.8" y="61.4" transform="rotate(-90 42.8 61.4)">HP.ALL</text>
<text x="45.3" y="60.1" transform="rotate(-90 45.3 60.1)">HP.IN</text>
<text x="195.2" y="60.4" transform="rotate(-90 195.2 60.4)">P2b.1</text>
<text x="197.7" y="60.4" transform="rotate(-90 197.7 60.4)">P2b.2</text>
<text x="252.9" y="68.2">BP</text>
<text x="252.9" y="75.8">HP.IN</text>
<text x="105.6" y="89.8">P1.2</text>
<text x="37.7" y="95.8" transform="rotate(-90 37.7 95.8)">LP.OUT</text>
<text x="42.8" y="95.3" transform="rotate(-90 42.8 95.3)">LP.ALL</text>
<text x="45.3" y="94.1" transform="rotate(-90 45.3 94.1)">LP.IN</text>
<text x="105.6" y="92.3">P1.1</text>
<text x="40.2" y="98.4" transform="rotate(-90 40.2 98.4)">LP.NOTCH</text>
<text x="251.7" y="99.9">ALL.OUT</text>
<text x="167.2" y="111.4">HP.ALL</text>
<text x="167.5" y="116.4">LP.ALL</text>
<text x="45.3" y="129.9" transform="rotate(-90 45.3 129.9)">BP</text>
<text x="37.7" y="132.3" transform="rotate(-90 37.7 132.3)">THRU</text>
<text x="40.2" y="134.2" transform="rotate(-90 40.2 134.2)">HP.OUT</text>
<text x="42.8" y="133.9" transform="rotate(-90 42.8 133.9)">LP.OUT</text>
<text x="47.9" y="137.9" transform="rotate(-90 47.9 137.9)">NOTCH.OUT</text>
<text x="50.4" y="134.8" transform="rotate(-90 50.4 134.8)">ALL.OUT</text>
<text x="52.9" y="135.5" transform="rotate(-90 52.9 135.5)">SW4.OUT</text>
<text x="193.4" y="140.6">HP.NOTCH</text>
<text x="143.9" y="146.9">SW4.OUT</text>
<text x="193.7" y="145.6">LP.NOTCH</text>
<text x="251.7" y="148.2">NOTCH.OUT</text>
<text x="55" y="179.9">P1.2</text>
<text x="55" y="190.1">P1.1</text>
<text x="77.1" y="191.3" transform="rotate(-90 77.1 191.3)">P2a.1</text>
<text x="84.7" y="191.3" transform="rotate(-90 84.7 191.3)">P2a.2</text>
<text x="89.8" y="191.3" transform="rotate(-90 89.8 191.3)">P2b.1</text>
<text x="97.4" y="191.3" transform="rotate(-90 97.4 191.3)">P2b.2</text>
</g>
<g font-size=".9" fill="#a90000">
<text x="60.7" y="182.4" transform="rotate(-90 60.7 182.4)">1</text>
<text x="62.5" y="183.9">2</text>
<text x="60.7" y="186.8" transform="rotate(-90 60.7 186.8)">3</text>
</g>
<g font-size=".7" fill="#006464">
<text x="220.2" y="112.3" transform="rotate(-90 220.2 112.3)">BAL</text>
<text x="220.2" y="115.4" transform="rotate(-90 220.2 115.4)">C/B</text>
<text x="222.7" y="114.4" transform="rotate(-90 222.7 114.4)">COMP</text>
</g>
</svg>
